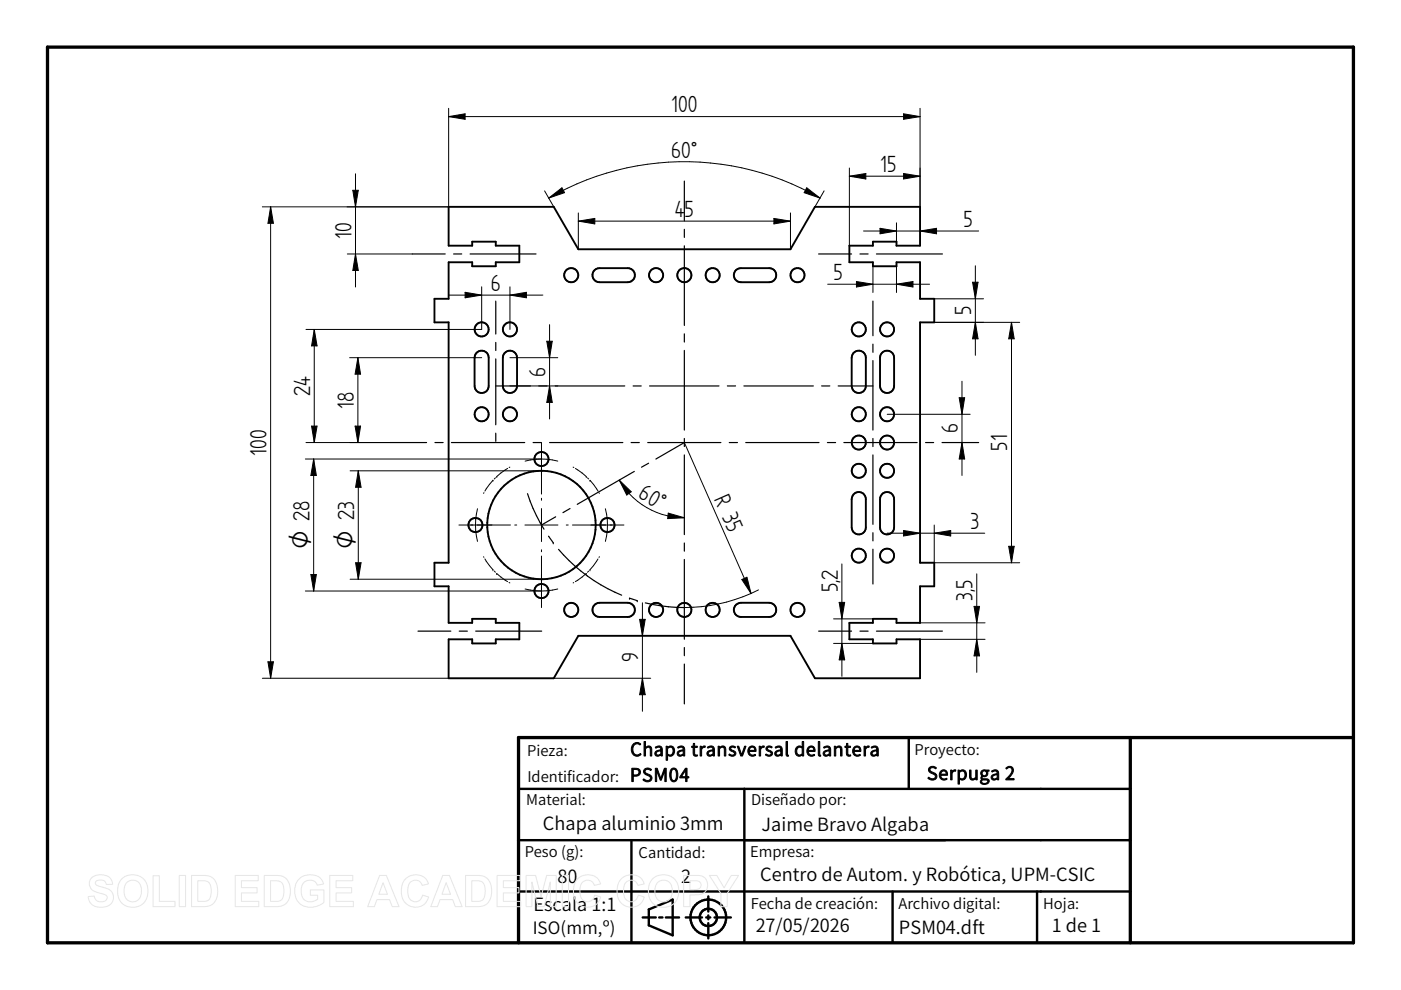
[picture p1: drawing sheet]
<svg xmlns="http://www.w3.org/2000/svg" width="297mm" height="210mm" viewBox="0 0 297 210" stroke-linecap="round" stroke-linejoin="round" font-family="sans-serif">
<path d="M10.1 10h276.9v189.9h-276.9zM239.6 156.4v43.5M287 156.4h-177.1v43.5" fill="none" stroke="#000" stroke-width=".7"/>
<g fill="none" stroke="#000" stroke-width=".51">
<path d="M192.7 156.4v10.9M109.9 167.3h129.7M109.9 178.1h129.7M133.9 178.1v21.8M157.8 167.3v32.6M109.9 189h129.7M136.3 194.5h2.7M137.6 192.8l5-2.1v7.6l-5-2.1zM139.8 194.5h.7M141.2 194.5h2.8M145.4 194.5h3.4M149.7 194.5h.9"/>
<path d="M150.2 190.1v3.2M150.2 194.1v.8M150.2 195.7v3.3M151.5 194.5h3.5M189.2 189v10.9M219.9 189v10.9"/>
<circle cx="150.2" cy="194.5" r="3.8"/>
<circle cx="150.2" cy="194.5" r="1.84"/>
</g>
<g fill="none" stroke="#000" stroke-width=".4">
<path d="M95.1 43.9h22.3l5.2 9h45l5.2-9h22.3v8.2h-5v-.9h-5v.9h-5v3.5h5v.9h5v-.9h5v7.8h3v4.9h-3v51h3v5h-3v7.8h-5v-.9h-5v.9h-5v3.5h5v.8h5v-.8h5v8.2h-22.3l-5.2-9h-45l-5.2 9h-22.3v-8.2h5v.8h5v-.8h5v-3.5h-5v-.9h-5v.9h-5v-7.8h-3v-5h3v-51h-3v-4.9h3v-7.8h5v.9h5v-.9h5v-3.5h-5v-.9h-5v.9h-5zM126.1 57.2l1-.3h6a1.49 1.49 0 0 1 1.5 1.4 1.49 1.49 0 0 1-1.5 1.5h-6a1.5 1.5 0 0 1-1.4-.9 1.5 1.5 0 0 1 .4-1.7zM156.1 57.2l1-.3h6a1.49 1.49 0 0 1 1.5 1.4 1.49 1.49 0 0 1-1.5 1.5h-6a1.5 1.5 0 0 1-1.4-.9 1.5 1.5 0 0 1 .4-1.7zM101 74.8a1.49 1.49 0 0 1 1.7-.4 1.49 1.49 0 0 1 .9 1.4v6a1.49 1.49 0 0 1-1.5 1.5 1.49 1.49 0 0 1-1.5-1.5v-6zM107 74.8a1.51 1.51 0 0 1 1.6-.4 1.51 1.51 0 0 1 1 1.4v6a1.5 1.5 0 0 1-1.5 1.5 1.5 1.5 0 0 1-1.5-1.5v-6zM181 74.8a1.51 1.51 0 0 1 1.6-.4 1.51 1.51 0 0 1 1 1.4v6a1.5 1.5 0 0 1-1.5 1.5 1.5 1.5 0 0 1-1.5-1.5v-6zM187 74.8a1.49 1.49 0 0 1 1.6-.4 1.49 1.49 0 0 1 1 1.4v6a1.49 1.49 0 0 1-1.5 1.5 1.49 1.49 0 0 1-1.5-1.5v-6zM181 104.8a1.49 1.49 0 0 1 1.6-.4 1.49 1.49 0 0 1 1 1.4v6a1.5 1.5 0 0 1-1.5 1.5 1.5 1.5 0 0 1-1.5-1.5v-6zM187 104.8a1.48 1.48 0 0 1 1.6-.4 1.48 1.48 0 0 1 1 1.4v6a1.49 1.49 0 0 1-1.5 1.5 1.49 1.49 0 0 1-1.5-1.5v-6zM126.1 128.2l1-.4h6a1.5 1.5 0 0 1 1.5 1.5 1.5 1.5 0 0 1-1.5 1.5h-6a1.51 1.51 0 0 1-1.4-1 1.51 1.51 0 0 1 .4-1.6zM156.1 128.2l1-.4h6a1.5 1.5 0 0 1 1.5 1.5 1.5 1.5 0 0 1-1.5 1.5h-6a1.51 1.51 0 0 1-1.4-1 1.51 1.51 0 0 1 .4-1.6z"/>
<circle cx="121.1" cy="58.3" r="1.5"/>
<circle cx="139.1" cy="58.3" r="1.5"/>
<circle cx="145.1" cy="58.3" r="1.5"/>
<circle cx="151.1" cy="58.3" r="1.5"/>
<circle cx="169.1" cy="58.3" r="1.5"/>
<circle cx="102.1" cy="69.8" r="1.49"/>
<circle cx="108.1" cy="69.8" r="1.5"/>
<circle cx="182.1" cy="69.8" r="1.5"/>
<circle cx="188.1" cy="69.8" r="1.49"/>
<circle cx="102.1" cy="87.8" r="1.49"/>
<circle cx="108.1" cy="87.8" r="1.5"/>
<circle cx="114.8" cy="97.3" r="1.5"/>
<circle cx="182.1" cy="87.8" r="1.5"/>
<circle cx="182.1" cy="93.8" r="1.5"/>
<circle cx="182.1" cy="99.8" r="1.5"/>
<circle cx="188.1" cy="87.8" r="1.5"/>
<circle cx="188.1" cy="93.8" r="1.49"/>
<circle cx="188.1" cy="99.8" r="1.5"/>
<circle cx="100.8" cy="111.3" r="1.49"/>
<circle cx="114.8" cy="111.3" r="11.5"/>
<circle cx="128.8" cy="111.3" r="1.51"/>
<circle cx="182.1" cy="117.8" r="1.5"/>
<circle cx="188.1" cy="117.8" r="1.49"/>
<circle cx="114.8" cy="125.3" r="1.5"/>
<circle cx="121.1" cy="129.3" r="1.51"/>
<circle cx="139.1" cy="129.3" r="1.51"/>
<circle cx="145.1" cy="129.3" r="1.51"/>
<circle cx="151.1" cy="129.3" r="1.51"/>
<circle cx="169.1" cy="129.3" r="1.5"/>
</g>
<g fill="none" stroke="#000" stroke-width=".25">
<path d="M145.1 38.4v8.4M87.4 53.8h7M96.2 53.8h1.7M99.7 53.8h13.9M145.1 48.6v1.7M145.1 52.1v16.9M173.6 53.8h6.9M182.3 53.8h1.8M185.8 53.8h14M105.1 63.8v7M105.1 72.6v1.7M105.1 76.1v14"/>
<path d="M145.1 70.8v1.7M145.1 74.3v16.9M185.1 63.8v7.4M185.1 73v1.7M185.1 76.5v14.7M82.7 93.8h7.7M92.2 93.8h1.8M95.7 93.8h15.5M105.1 91.8v1.8M105.1 81.8h7.4M113 93.8h1.7M114.2 81.8h1.8"/>
<path d="M116.5 93.8h15.6M117.7 81.8h14.8M133.8 93.8h1.7M134.2 81.8h1.8M134.5 99.9l-12.1 7M137.3 93.8h15.5M137.5 98.2l-1.5 .9M137.7 81.8h14.7M145.1 93.8l-6 3.5M145.1 93v1.7M145.1 96.5v16.8M154.2 81.8h1.8"/>
<path d="M154.6 93.8h1.8M157.7 81.8h14.7M158.1 93.8h15.5M174.2 81.8h1.7M175.4 93.8h1.8M177.7 81.8h7.4M178.9 93.8h15.6M185.1 93v1.7M185.1 96.5v14.7M196.2 93.8h1.7M199.7 93.8h7.8M111.8 104.7a33.3 33.3 0 0 0 3.5 7.5"/>
<path d="M116.3 113.7l1 1.4M117.3 115.1h.1M117.8 109.6l-3 1.7M118.4 116.5a35.4 35.4 0 0 0 13.4 9.7M120.9 107.8l-1.5 .9M145.1 115.1v1.8M145.1 118.6v16.9M185.1 112.9v1.8M185.1 116.4v7.4M88.6 133.8h7M97.4 133.8h1.7M100.9 133.8h13.9"/>
<path d="M133.5 126.8h.1M133.5 126.8l1.6 .6M135.1 127.4h.1M136.8 127.8l1.6 .4a35.8 35.8 0 0 0 6.7 .6M145.1 137.3v1.7M173.6 133.8h6.9M182.3 133.8h1.8M185.8 133.8h14M145.1 140.8v8.4"/>
</g>
<g fill="none" stroke="#000" stroke-width=".21">
<path d="M75.4 36.9v24M95.1 23v20.9h-39.5M95.1 24.7l3.5-.6v1.2zM95.1 24.7h100M171 39.8l2.9 2.2-3.4-1.1zM180.1 37.4l3.5-.6v1.2zM180.1 35.6v16.5M180.1 37.4h15M191.6 24.1l3.5 .6-3.5 .6zM191.6 36.8l3.5 .6-3.5 .6zM195.1 23v20.9M57.4 43.9v99.9"/>
<path d="M57.4 43.9l.6 3.4h-1.2zM73.6 53.8h13.8M74.8 40.3h1.2l-.6 3.6zM75.4 53.8l.6 3.5h-1.2zM115.5 40.5l1.9 3.4M116.3 42l2.8-2.2 .6 1.1zM122.6 45.1v7.8M122.6 46.9l3.5-.6v1.2zM122.6 46.9h45M164.1 46.3l3.5 .6-3.5 .6zM167.6 45.1v7.8M173.9 42a57.4 57.4 0 0 0-57.5 0"/>
<path d="M174.7 40.5l-1.9 3.4M181.6 59.7l3.5 .6-3.5 .6zM183.1 49h24.4M185.1 56.5v5.5M186.6 48.4l3.5 .6-3.5 .6zM190.1 47.2v4.5M190.1 56v6M195.1 49l3.5-.6v1.2zM206.2 59.8h1.2l-.6 3.6zM206.8 56.3v19M66.6 69.8v24M66.6 69.8l.6 3.5h-1.1z"/>
<path d="M74.1 75.8h28M75.9 75.8l.6 3.5h-1.2zM75.9 75.8v18M95.1 62.6h20M98.6 62l3.5 .6-3.5 .5zM102.1 60.8v9h-37.2M108.1 62.6l3.5-.6v1.1zM108.1 75.8h10.2M108.1 60.8v9M115.9 72.3h1.2l-.6 3.5zM116.5 68.8v20M175.5 60.3h21.6"/>
<path d="M190.1 60.3l3.5-.6v1.2zM198.1 63.4h10.4M198.1 68.3h18.1M206.8 68.3l.6 3.5h-1.2zM214.5 68.3l.5 3.5h-1.1zM214.5 68.3v51M64.7 97.3h50.1M64.9 93.8h17.8M66.1 90.3h1.1l-.6 3.5zM66.5 97.3l.6 3.5h-1.2zM66.5 97.3v28M74.2 99.8h40.6"/>
<path d="M75.3 90.3h1.2l-.6 3.5zM76 99.8v23M76 99.8l.6 3.5h-1.2zM107.6 99.3l-2.3 1.7M108.1 99l-.2 .1M108.1 81.8h10.2M114.8 97.3l1.2 .1 2.3 .4M114.8 97.3l-2.3 .2-1.2 .3M114.8 93.8v11M116.5 81.8l.6 3.5h-1.2zM121.5 99l.2 .1M122 99.3l2.3 1.7"/>
<path d="M145.1 93.8l14.1 32M188.1 87.8h17.6M203.4 84.3h1.1l-.5 3.5zM204 93.8l.5 3.5h-1.1zM204 80.8v20M75.4 119.3h1.2l-.6 3.5zM97.3 111.3h10.9M101.2 107.9a14.4 14.4 0 0 0 0 6.9M102.5 118l.1 .2M102.6 104.5l-.1 .1M102.8 118.5l1.7 2.3M104.5 101.8h.1"/>
<path d="M104.5 101.8l-1.7 2.3M105 101.3l-.2 .3M105.3 101h.1M109.1 111.3h.5M111.3 111.3h7M114.8 105.6v.5M114.8 107.8v7M114.8 116.6v.4M114.8 117.9v10.9M120.1 111.3h.4M121.4 111.3h10.9M124.3 101h.1"/>
<path d="M124.6 101.3l.2 .3M125.1 101.8h.1M125.1 101.8l1.7 2.3M126.8 118.5l-1.7 2.3M127 104.5l.1 .1M127.1 118l-.1 .2M128.4 107.9a13.7 13.7 0 0 1 0 6.9M131.3 101.8l2.5 2.5-.9 .7zM131.3 101.8a16 16 0 0 0 13.8 8M141.7 108.8l3.4 1-3.5 .2zM178.5 119.6v23.8M188.1 113.1h20.7"/>
<path d="M191.6 112.5l3.5 .6-3.5 .5zM198.1 113.1l3.5-.6v1.1zM198.1 111.3v8h18.1M213.9 115.8h1.1l-.5 3.5zM64.7 125.3h50.1M65.9 121.8h1.2l-.6 3.5zM74.2 122.8h40.6M104.5 120.8h.1M104.8 121.1l.2 .2M105.3 121.6h.1M105.3 121.6l2.3 1.7M107.9 123.5l.2 .1"/>
<path d="M111.3 124.9l3.5 .4M118.3 124.9l-3.5 .4M121.6 123.5l-.1 .1M124.3 121.6h.1M124.3 121.6l-2.3 1.7M124.8 121.1l-.2 .2M125.1 120.8h.1M135.6 131.3h1.2l-.6 3.5zM136.2 127.8v23M157.3 122.9l1.1-.5 .8 3.4zM160.8 125.1a34.7 34.7 0 0 1-15.7 3.7M176.7 131.2h8.4"/>
<path d="M176.7 136.4h8.4M177.9 127.7h1.2l-.6 3.5zM178.5 136.4l.6 3.5h-1.2zM195.1 132.1h13.7M195.1 135.6h13.7M206.5 128.6h1.2l-.6 3.5zM207.1 135.6l.6 3.5h-1.2zM207.1 121.7v20.9M55.6 143.8h39.5M56.8 140.3h1.2l-.6 3.5zM117.4 143.8h20.6M136.2 143.8l.6 3.5h-1.2z"/>
</g>
<g fill="#000">
<path d="M95.1 24.7l3.5-.6v1.2zM171 39.8l2.9 2.2-3.4-1.1zM180.1 37.4l3.5-.6v1.2zM191.6 24.1l3.5 .6-3.5 .6zM191.6 36.8l3.5 .6-3.5 .6zM57.4 43.9l.6 3.4h-1.2zM75.4 53.8l.6 3.5h-1.2zM74.8 40.3h1.2l-.6 3.6zM116.3 42l2.8-2.2 .6 1.1zM122.6 46.9l3.5-.6v1.2zM164.1 46.3l3.5 .6-3.5 .6zM186.6 48.4l3.5 .6-3.5 .6z"/>
<path d="M195.1 49l3.5-.6v1.2zM206.2 59.8h1.2l-.6 3.6zM66.6 69.8l.6 3.5h-1.1zM75.9 75.8l.6 3.5h-1.2zM98.6 62l3.5 .6-3.5 .5zM108.1 62.6l3.5-.6v1.1zM115.9 72.3h1.2l-.6 3.5zM181.6 59.7l3.5 .6-3.5 .6zM190.1 60.3l3.5-.6v1.2zM206.8 68.3l.6 3.5h-1.2zM214.5 68.3l.5 3.5h-1.1zM66.1 90.3h1.1l-.6 3.5z"/>
<path d="M75.3 90.3h1.2l-.6 3.5zM116.5 81.8l.6 3.5h-1.2zM203.4 84.3h1.1l-.5 3.5zM204 93.8l.5 3.5h-1.1zM66.5 97.3l.6 3.5h-1.2zM76 99.8l.6 3.5h-1.2zM75.4 119.3h1.2l-.6 3.5zM131.3 101.8l2.5 2.5-.9 .7zM141.7 108.8l3.4 1-3.5 .2zM191.6 112.5l3.5 .6-3.5 .5zM198.1 113.1l3.5-.6v1.1zM213.9 115.8h1.1l-.5 3.5z"/>
<path d="M65.9 121.8h1.2l-.6 3.5zM135.6 131.3h1.2l-.6 3.5zM157.3 122.9l1.1-.5 .8 3.4zM177.9 127.7h1.2l-.6 3.5zM178.5 136.4l.6 3.5h-1.2zM206.5 128.6h1.2l-.6 3.5zM207.1 135.6l.6 3.5h-1.2zM56.8 140.3h1.2l-.6 3.5zM136.2 143.8l.6 3.5h-1.2z"/>
</g>
<g fill="none" stroke="#e6e6e6" stroke-width=".21">
<path d="M19.4 186.2a3.1 3.1 0 0 1 4.1 .1l.4 1.2h-1.4a1.31 1.31 0 0 0-1-.9 1.31 1.31 0 0 0-1.3 .5l.2 .5 .8 .4a3.9 3.9 0 0 1 2.6 1.2 2.16 2.16 0 0 1-.2 2.4 2.16 2.16 0 0 1-2.2 .8 2.38 2.38 0 0 1-2.7-2.3l1.3-.1a1.43 1.43 0 0 0 1.2 1.2 1.43 1.43 0 0 0 1.5-.9 1.15 1.15 0 0 0-1.3-.9 2.45 2.45 0 0 1-2.5-2.1l.2-.7zM25.8 186.3a3.3 3.3 0 0 1 4.2-.3 3.3 3.3 0 0 1 1.3 3.9 3.2 3.2 0 0 1-3.9 2.4 3.2 3.2 0 0 1-2.5-3.8l.3-1.3zM26.8 187.2a1.86 1.86 0 0 1 2.2-.4 1.86 1.86 0 0 1 1 2.1 1.89 1.89 0 0 1-1.8 2.3 1.89 1.89 0 0 1-1.9-2.3l.1-.8zM32.4 185.7h1.4v5.4h3.3v1.1h-4.7zM38 185.6h1.3v6.6h-1.3zM40.6 185.6h2.4a2.83 2.83 0 0 1 3.2 3.4 2.82 2.82 0 0 1-3.1 3.2h-2.5zM41.9 186.7a2.78 2.78 0 0 1 2.5 .6 3.4 3.4 0 0 1-.3 3.6l-.6 .2h-1.6zM49.9 185.6h4.9v1.1h-3.6v1.5h3.3v1.1h-3.3v1.8h3.7v1.1h-5zM56 185.6h2.5a2.83 2.83 0 0 1 3.1 3.4 2.82 2.82 0 0 1-3.1 3.2h-2.5zM57.4 186.7a2.78 2.78 0 0 1 2.4 .6 3.4 3.4 0 0 1-.3 3.6l-.5 .2h-1.6zM63.3 186.5a3.4 3.4 0 0 1 5 .1l.3 .8-1.3 .3a1.81 1.81 0 0 0-2.3-1 1.81 1.81 0 0 0-1.1 2.1 2.06 2.06 0 0 0 1 2.2 2.06 2.06 0 0 0 2.4-.4v-.8h-1.5v-1.1h2.9v2.6a3.9 3.9 0 0 1-5.6-.3 4.1 4.1 0 0 1 .2-4.5zM69.9 185.6h4.9v1.1h-3.6v1.5h3.3v1.1h-3.3v1.8h3.7v1.1h-5z"/>
<path d="M80.5 185.6h1.4l2.7 6.6h-1.4l-.6-1.5h-2.7l-.5 1.5h-1.4zM81.2 187.2l.9 2.4h-1.8zM85.9 186.4a2.89 2.89 0 0 1 4.9 1l-1.3 .3a1.56 1.56 0 0 0-1.8-1 1.56 1.56 0 0 0-1.2 1.7 2.25 2.25 0 0 0 1.2 2.8 1.54 1.54 0 0 0 1.9-1.4l1.3 .4a2.96 2.96 0 0 1-3.5 2.1 2.96 2.96 0 0 1-2.3-3.3l.2-1.5zM93.9 185.6h1.4l2.7 6.6h-1.5l-.5-1.5h-2.7l-.6 1.5h-1.4zM94.6 187.2l.9 2.4h-1.8zM98.7 185.6h2.4a2.83 2.83 0 0 1 3.1 3.4 2.82 2.82 0 0 1-3 3.2h-2.5zM100 186.7a2.78 2.78 0 0 1 2.5 .6 3.4 3.4 0 0 1-.3 3.6l-.6 .2h-1.6zM105.4 185.6h4.9v1.1h-3.6v1.5h3.3v1.1h-3.3v1.8h3.7v1.1h-5zM111.5 185.6h2.1l1.1 4.5 1.2-4.5h2v6.6h-1.2v-5.2l-1.3 5.2h-1.3l-1.3-5.2v5.2h-1.3zM119.2 185.6h1.3v6.6h-1.3zM122.4 186.4a2.89 2.89 0 0 1 4.9 1l-1.3 .3a1.56 1.56 0 0 0-1.8-1 1.56 1.56 0 0 0-1.2 1.7 2.25 2.25 0 0 0 1.2 2.8 1.54 1.54 0 0 0 1.9-1.4l1.3 .4a2.96 2.96 0 0 1-3.5 2.1 2.96 2.96 0 0 1-2.3-3.3l.2-1.5zM131.7 186.4a2.89 2.89 0 0 1 4.9 1l-1.3 .3a1.56 1.56 0 0 0-1.9-1 1.56 1.56 0 0 0-1.2 1.7 2.25 2.25 0 0 0 1.3 2.8 1.54 1.54 0 0 0 1.8-1.4l1.3 .4a2.96 2.96 0 0 1-3.5 2.1 2.96 2.96 0 0 1-2.3-3.3l.2-1.5z"/>
<path d="M138.4 186.3a3.3 3.3 0 0 1 4.1-.3 3.3 3.3 0 0 1 1.3 3.9 3.2 3.2 0 0 1-3.9 2.4 3.2 3.2 0 0 1-2.4-3.8l.3-1.3zM139.4 187.2a1.86 1.86 0 0 1 2.2-.4 1.86 1.86 0 0 1 .9 2.1 1.89 1.89 0 0 1-1.8 2.3 1.89 1.89 0 0 1-1.8-2.3v-.8zM144.9 185.6h2.2a2.43 2.43 0 0 1 2.7 1 2.11 2.11 0 0 1-.1 2.3 2.11 2.11 0 0 1-2.1 .8h-1.3v2.5h-1.4zM146.3 186.7h.6a1.26 1.26 0 0 1 1.8 1 1.2 1.2 0 0 1-1.7 .9h-.7zM150.4 185.6h1.6l1.5 2.6 1.5-2.6h1.6l-2.4 3.8v2.8h-1.4v-2.8z"/>
</g>
<g font-size="5.6">
<text x="142.3" y="23.8">100</text>
<text x="142.3" y="33.4">60°</text>
<text x="186.6" y="36.5">15</text>
<text x="143.1" y="46">45</text>
<text x="74.5" y="50.6" transform="rotate(-90 74.5 50.6)">10</text>
<text x="204.3" y="48.1">5</text>
<text x="176.7" y="59.4">5</text>
<text x="104.1" y="61.7">6</text>
<text x="205.9" y="66.8" transform="rotate(-90 205.9 66.8)">5</text>
<text x="65.8" y="83.9" transform="rotate(-90 65.8 83.9)">24</text>
<text x="115.6" y="79.9" transform="rotate(-90 115.6 79.9)">6</text>
<text x="75" y="86.7" transform="rotate(-90 75 86.7)">18</text>
<text x="203.1" y="91.9" transform="rotate(-90 203.1 91.9)">6</text>
<text x="213.6" y="95.5" transform="rotate(-90 213.6 95.5)">51</text>
<text x="56.5" y="96.6" transform="rotate(-90 56.5 96.6)">100</text>
<text x="135.1" y="105.5" transform="rotate(30 135.1 105.5)">60°</text>
<text x="151.4" y="105.8" transform="rotate(66 151.4 105.8)">R 35</text>
<text x="205.7" y="112.2">3</text>
<text x="177.6" y="125.6" transform="rotate(-90 177.6 125.6)">5,2</text>
<text x="206.2" y="127.3" transform="rotate(-90 206.2 127.3)">3,5</text>
<text x="135.3" y="140.4" transform="rotate(-90 135.3 140.4)">9</text>
</g>
<g font-size="5.4">
<text x="65.6" y="116.5" transform="rotate(-90 65.6 116.5)">O 28</text>
<text x="75.1" y="116.3" transform="rotate(-90 75.1 116.3)">O 23</text>
</g>
<g font-size="3.9">
<text x="133.6" y="160.3">Chapa transversal delantera</text>
<text x="133.6" y="165.7">PSM04</text>
<text x="196.5" y="165.4">Serpuga 2</text>
<text x="115.1" y="176">Chapa aluminio 3mm</text>
<text x="161.4" y="176.1">Jaime Bravo Algaba</text>
<text x="118.2" y="187.2">80</text>
<text x="144.4" y="187.2">2</text>
<text x="161.2" y="186.8">Centro de Autom. y Robótica, UPM-CSIC</text>
<text x="113.1" y="193.3">Escala 1:1</text>
<text x="160.2" y="197.7">27/05/2026</text>
<text x="190.6" y="198">PSM04.dft</text>
<text x="223" y="197.6">1 de 1</text>
</g>
<text font-size="3.6" x="112.9" y="197.9">ISO(mm,º)</text>
<g font-size="3.1">
<text x="111.8" y="160.2">Pieza:</text>
<text x="193.9" y="160.1">Proyecto:</text>
<text x="111.8" y="165.7">Identificador:</text>
<text x="111.6" y="170.8">Material:</text>
<text x="159.3" y="170.8">Diseñado por:</text>
<text x="111.2" y="181.7">Peso (g):</text>
<text x="135.4" y="182">Cantidad:</text>
<text x="159" y="181.8">Empresa:</text>
<text x="159.2" y="192.7">Fecha de creación:</text>
<text x="190.5" y="192.7">Archivo digital:</text>
<text x="221.2" y="192.7">Hoja:</text>
</g>
</svg>
